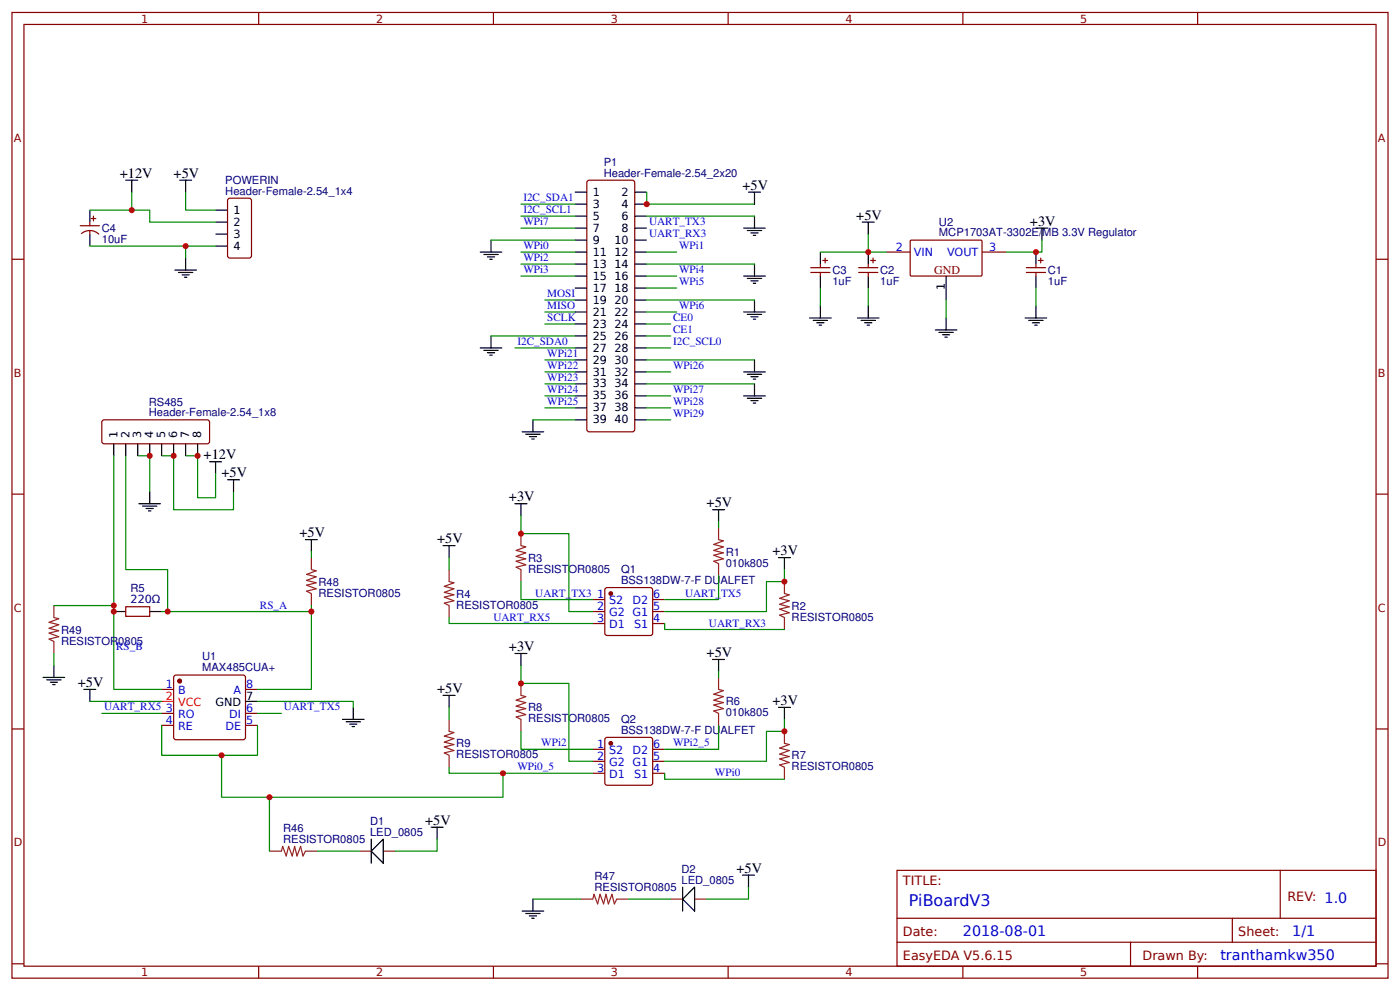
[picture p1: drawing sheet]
<svg xmlns="http://www.w3.org/2000/svg" width="309mm" height="219mm" viewBox="0 0 309 219" stroke-linecap="round" stroke-linejoin="round" font-family="sans-serif">
<g fill="none" stroke="#800" stroke-width=".26">
<path d="M2.6 2.8h304.1v213.2h-304.1zM5.3 5.4h298.7v208h-298.7zM57.1 2.8v2.6M109 2.8v2.6M160.9 2.8v2.6M212.7 2.8v2.6M264.6 2.8v2.6M129.9 39.9l9.8-.1 .5 .3v.2v54.5v.3l-.5 .3h-9.5l-.3-.1-.3-.5v-54.5zM2.6 57.3h2.7M17.7 49.8h4.3M17.9 51.6a2.85 2.85 0 0 1 4 .2M19.8 49.1v.7"/>
<path d="M19.8 50.9v.8M20.1 48.3h1.1M20.6 47.7v1.1M50.3 44l.5-.2h4.2l.5 .2 .1 12.5-.3 .4-4.5 .1-.5-.3zM179.1 59.1h4.3M181.2 58.3v.8M181.8 57.5h1M182.3 57v1M189.7 59.1h4.2M191.8 58.3v.8M192.4 57.5h1M192.9 57v1"/>
<path d="M195.8 55.7h5.3M201.1 53.2l.2-.2 15.5 .1 .2 .2-.1 7.5-.2 .2-15.5-.1-.1-.2zM217 55.7h5.2M226.7 59.1h4.3M228.9 58.3v.8M229.4 57.5h1.1M229.9 57v1M304 57.3h2.7M179.1 60.2h4.3M181.2 60.2v.8M189.7 60.2h4.2M191.8 60.2v.8"/>
<path d="M226.7 60.2h4.3M228.9 60.2v.8M22.6 93l.4-.3h22.8l.4 .3 .1 .2v4.3l-.1 .2-.4 .3h-22.8l-.2-.1-.3-.4zM2.6 109.1h2.7M304 109.1h2.7M27.8 134h5.3v2.1h-5.3zM131 132.4h2.6M131 135h2.6M131 137.7h2.6M133.7 130l.4-.2h9.8l.3 .5-.1 9.8-.4 .2h-9.8l-.3-.5zM144.2 132.4h2.6M144.2 135h2.6"/>
<path d="M144.2 137.7h2.6M35.7 152.2h2.7M35.7 157.5h2.7M38.4 149.3l.5-.2h15.1l.2 .5v13.5l-.5 .3-15.1-.1-.2-.5zM54.2 152.2h2.7M54.2 157.5h2.7M2.6 161h2.7M35.7 160.2h2.7M54.2 160.2h2.7M131 165.5h2.6M131 168.1h2.6M131 170.8h2.6"/>
<path d="M133.9 162.9l9.8-.1 .4 .3 .1 9.8-.3 .4-9.8 .1-.4-.3-.1-9.7zM144.2 165.5h2.6M144.2 168.1h2.6M144.2 170.8h2.6M304 161h2.7M198.2 192.2h105.8v21.2h-105.8zM282.8 192.2v10.6M2.6 212.8h2.7M57.1 213.4v2.6M109 213.4v2.6M160.9 213.4v2.6M198.2 202.8h105.8"/>
<path d="M198.2 208.1h105.8M212.7 213.4v2.6M249.8 208.1v5.3M264.6 213.4v2.6M272.3 202.8v5.3M304 212.8h2.7"/>
</g>
<g fill="none" stroke="#000" stroke-width=".26">
<path d="M27.8 39.8h2.6M29.1 39.8v2.6M39.7 39.8h2.6M41 39.8v2.6M19.8 46.4v2.7M19.8 51.7v2.6M38.6 59.6h4.8M41 57v2.6M47.6 46.4h2.7M47.6 49.1h2.7M47.6 51.7h2.7M47.6 54.3h2.7"/>
<path d="M106.1 55.7h4.8M106.9 56.2h3.2M107.7 56.7h1.6M108.2 57.3h.5M108.5 53v2.7M127 42.4h2.6M127 45.1h2.6M127 47.7h2.6M127 50.4h2.6M127 53h2.6M127 55.7h2.6M127 58.3h2.6"/>
<path d="M140.2 42.4h2.7M140.2 45.1h2.7M140.2 47.7h2.7M140.2 50.4h2.7M140.2 53h2.7M140.2 55.7h2.7M140.2 58.3h2.7M164.3 50.4h4.8M165.1 50.9h3.2M165.4 42.4h2.6M165.9 51.4h1.6M166.4 52h.6"/>
<path d="M166.7 42.4v2.7M166.7 47.7v2.7M166.7 58.3v2.7M181.2 55.7v2.6M190.5 49.1h2.6M191.8 49.1v2.6M191.8 55.7v2.6M228.9 50.4h2.6M228.9 55.7v2.6M230.2 50.4v2.6M39.4 60.2h3.2M40.2 60.7h1.6"/>
<path d="M40.7 61.2h.6M106.1 76.8h4.8M106.9 77.4h3.2M107.7 77.9h1.6M108.2 78.4h.5M108.5 74.2v2.6M127 61h2.6M127 63.6h2.6M127 66.3h2.6M127 68.9h2.6M127 71.5h2.6M127 74.2h2.6"/>
<path d="M127 76.8h2.6M127 79.5h2.6M140.2 61h2.7M140.2 63.6h2.7M140.2 66.3h2.7M140.2 68.9h2.7M140.2 71.5h2.7M140.2 74.2h2.7M140.2 76.8h2.7M140.2 79.5h2.7M164.3 61h4.8M164.3 68.9h4.8"/>
<path d="M165.1 69.4h3.2M165.1 61.5h3.2M165.9 70h1.6M165.9 62h1.6M166.4 70.5h.6M166.4 62.5h.6M166.7 66.3v2.6M166.7 79.5v2.6M178.9 70.2h4.7M179.7 70.7h3.1M180.4 71.3h1.6M181 71.8h.5"/>
<path d="M181.2 61v2.6M181.2 67.6v2.6M189.4 70.2h4.8M190.2 70.7h3.2M191 71.3h1.6M191.6 71.8h.5M191.8 61v2.6M191.8 67.6v2.6M206.6 72.9h4.8M207.4 73.4h3.2M208.2 73.9h1.6M208.8 74.5h.5"/>
<path d="M209 61v5.3M209 70.2v2.7M226.5 70.2h4.7M227.3 70.7h3.2M228.1 71.3h1.6M228.6 71.8h.5M228.9 61v2.6M228.9 67.6v2.6M25.1 98v2.6M27.8 98v2.6M30.4 98v2.6M33.1 98v2.6"/>
<path d="M35.7 98v2.6M38.4 98v2.6M41 98v2.6M43.7 98v2.6M115.4 95.4h4.7M116.2 95.9h3.1M116.9 96.4h1.6M117.5 96.9h.5M117.7 92.7v2.7M127 82.1h2.6M127 84.8h2.6M127 87.4h2.6"/>
<path d="M127 90.1h2.6M127 92.7h2.6M140.2 82.1h2.7M140.2 84.8h2.7M140.2 87.4h2.7M140.2 90.1h2.7M140.2 92.7h2.7M164.3 82.1h4.8M164.3 87.4h4.8M165.1 87.9h3.2M165.1 82.7h3.2M165.9 88.5h1.6"/>
<path d="M165.9 83.2h1.6M166.4 89h.6M166.4 83.7h.6M166.7 84.8v2.6M30.7 111.2h4.8M31.5 111.8h3.2M32.3 112.3h1.6M32.8 112.8h.5M33.1 108.6v2.6M46.3 102h2.6M47.6 102v2.6M50.3 105.9h2.6"/>
<path d="M51.6 105.9v2.7M67.5 119.2h2.6M68.8 119.2v2.6M113.8 111.2h2.6M115.1 111.2v2.7M157.4 112.6h2.7M158.7 112.6v2.6M25.1 135h2.7M33.1 135h2.6M97.9 120.5h2.6M99.2 120.5v2.6M172 123.1h2.6"/>
<path d="M173.3 123.1v2.7M9.5 149.6h4.8M10.3 150.1h3.2M11.1 150.7h1.6M11.6 151.2h.6M11.9 146.9v2.7M18.5 152.2h2.7M19.8 152.2v2.7M54.2 154.9h2.7M75.7 158.9h4.7M76.5 159.4h3.1M77.3 159.9h1.5"/>
<path d="M78.1 156.2v2.7M97.9 153.6h2.6M99.2 153.6v2.6M113.8 144.3h2.6M115.1 144.3v2.6M157.4 145.6h2.7M158.7 145.6v2.7M172 156.2h2.6M173.3 156.2v2.7M77.8 160.4h.5M82 188l2.7-2.7v5.3zM82 185.3v5.3"/>
<path d="M95.2 182.7h2.7M96.6 182.7v2.6M117.7 198.5v2.7M150.8 195.9v5.3M153.5 195.9v5.3l-2.7-2.7zM164 193.3h2.7M165.4 193.3v2.6M115.4 201.2h4.7M116.2 201.7h3.1M116.9 202.2h1.6M117.5 202.8h.5"/>
</g>
<g fill="none" stroke="#080" stroke-width=".26">
<path d="M19.8 54.3h21.2M19.8 46.4h9.3M29.1 42.4v4h4v2.7h14.5M41 42.4v4h6.6M47.6 54.3h-6.6v2.7M108.5 53h18.5M115.1 47.7h11.9M115.1 58.3h11.9M115.1 45.1h11.9M115.1 55.7h11.9M115.1 50.4h11.9M142.9 42.4v2.7h23.8"/>
<path d="M142.9 47.7h23.8M142.9 58.3h23.8M142.9 55.7h6.6M181.2 55.7h10.6M191.8 51.7v4h4M230.2 53v2.7h-8M108.5 74.2h18.5M113.8 76.8h13.2M115.1 61h11.9M120.4 66.3h6.6M120.4 68.9h6.6M120.4 79.5h6.6"/>
<path d="M120.4 71.5h6.6M142.9 74.2h5.3M142.9 66.3h23.8M142.9 61h6.6M142.9 63.6h6.6M142.9 68.9h6.6M142.9 79.5h23.8M142.9 76.8h5.3M142.9 71.5h5.3M181.2 63.6v4M191.8 63.6v4M209 66.3v3.9"/>
<path d="M228.9 63.6v4M117.7 92.7h9.3M120.4 84.8h6.6M120.4 82.1h6.6M120.4 87.4h6.6M120.4 90.1h6.6M142.9 92.7h5.3M142.9 84.8h23.8M142.9 82.1h5.3M142.9 87.4h5.3M142.9 90.1h5.3M25.1 100.6v51.6h10.6"/>
<path d="M27.8 100.6v25.2h9.2v9.2h-1.3M30.4 100.6h2.7v8M35.7 100.6h2.7v12h13.2v-4M41 100.6h2.7v9.3h3.9v-5.3M115.1 113.9v3.9h10.6v17.2h5.3M158.7 115.2v1.3M11.9 133.7h13.2M37 135h31.8v17.2h-11.9M68.8 121.8v1.3M68.8 133.7v1.3M99.2 136.4v1.3h31.8M99.2 123.1v2.7"/>
<path d="M115.1 128.4v4h15.9M146.8 137.7v1.3h26.5M158.7 127.1v5.3h-11.9M173.3 125.8v2.6h-4v6.6h-22.5M11.9 144.3v2.6M19.8 154.9h15.9M22.5 157.5h13.2M56.9 154.9h21.2v1.3M56.9 157.5h5.3M99.2 156.2v2.7M115.1 146.9v4h10.6v17.2h5.3M158.7 148.3v1.3"/>
<path d="M173.3 158.9v2.6h-4v6.6h-22.5M35.7 160.2v6.6h21.2v-6.6M48.9 166.8v9.3h62.2v-5.3M59.5 176.1v11.9M99.2 169.4v1.4h31.8M115.1 161.5v4h15.9M146.8 170.8v1.3h26.5M158.7 160.2v5.3h-11.9M70.1 188h9.3M96.6 185.3v2.7h-9.3M117.7 198.5h10.6M138.9 198.5h9.3"/>
<path d="M165.4 195.9v2.6h-9.3"/>
</g>
<g fill="#800" stroke="#800" stroke-width=".26">
<circle cx="134.9" cy="131.1" r=".4"/>
<circle cx="39.7" cy="150.4" r=".4"/>
<circle cx="134.9" cy="164.1" r=".4"/>
</g>
<g fill="none" stroke="#8d2323" stroke-width=".26">
<path d="M115.1 117.8v2.7l1.1 .3-2.2 .7 2.2 .6-2.2 .8 2.2 .5-2.2 .5 2.2 .8-2.2 .6 1.1 .5v2.6M158.7 116.5v2.7l1.1 .2-2.1 .8 2.1 .6-2.1 .7 2.1 .6-2.1 .5 2.1 .8-2.1 .5 1 .6v2.6M11.9 133.7v2.7l1.1 .2-2.2 .8 2.2 .6-2.2 .7 2.2 .6-2.2 .5 2.2 .8-2.2 .5 1.1 .6v2.6M68.8 123.1v2.7l1 .2-2.1 .8 2.1 .6-2.1 .8 2.1 .5-2.1 .5 2.1 .8-2.1 .5 1.1 .6v2.6M99.2 125.8v2.6l1.1 .3-2.1 .8 2.1 .5-2.1 .8 2.1 .5-2.1 .6 2.1 .8-2.1 .5 1 .5v2.7M173.3 128.4v2.7l1.1 .2-2.2 .8 2.2 .6-2.2 .8 2.2 .5-2.2 .5 2.2 .8-2.2 .5 1.1 .6v2.6M99.2 158.9v2.6l1.1 .3-2.1 .8 2.1 .5-2.1 .8 2.1 .5-2.1 .5 2.1 .8-2.1 .6 1 .5v2.6M115.1 150.9v2.7l1.1 .2-2.2 .8 2.2 .6-2.2 .7 2.2 .6-2.2 .5 2.2 .8-2.2 .5 1.1 .6v2.6M158.7 149.6v2.6l1.1 .3-2.1 .8 2.1 .5-2.1 .8 2.1 .6-2.1 .5 2.1 .8-2.1 .5 1 .5v2.7M173.3 161.5v2.6l1.1 .3-2.2 .8 2.2 .5-2.2 .8 2.2 .6-2.2 .5 2.2 .8-2.2 .5 1.1 .5v2.7M59.5 188h2.7l.2-1.1 .8 2.1 .6-2.1 .8 2.1 .5-2.1 .5 2.1 .8-2.1 .5 2.1 .6-1h2.6M79.4 188h2.6"/>
<path d="M84.7 188h2.6M128.3 198.5h2.7l.2-1 .8 2.1 .6-2.1 .7 2.1 .6-2.1 .5 2.1 .8-2.1 .5 2.1 .6-1.1h2.6M148.2 198.5h2.6M153.5 198.5h2.6"/>
</g>
<path d="M35.7 154.9h2.7" fill="none" stroke="#f00" stroke-width=".26"/>
<g fill="#c00">
<circle cx="29.1" cy="46.4" r=".66"/>
<circle cx="191.8" cy="55.7" r=".66"/>
<circle cx="48.9" cy="166.8" r=".66"/>
<circle cx="111.1" cy="170.8" r=".66"/>
<circle cx="37" cy="135" r=".66"/>
<circle cx="142.9" cy="45.1" r=".66"/>
<circle cx="115.1" cy="117.8" r=".66"/>
<circle cx="173.3" cy="128.4" r=".66"/>
<circle cx="25.1" cy="135" r=".66"/>
<circle cx="173.3" cy="161.5" r=".66"/>
<circle cx="115.1" cy="150.9" r=".66"/>
<circle cx="228.9" cy="55.7" r=".66"/>
<circle cx="41" cy="54.3" r=".66"/>
<circle cx="59.5" cy="176.1" r=".66"/>
<circle cx="43.7" cy="100.6" r=".66"/>
<circle cx="38.4" cy="100.6" r=".66"/>
<circle cx="33.1" cy="100.6" r=".66"/>
<circle cx="25.1" cy="133.7" r=".66"/>
<circle cx="68.8" cy="135" r=".66"/>
</g>
<text font-size="3.5" fill="#00f" x="200.8" y="200.1">PiBoardV3</text>
<g font-size="3.2">
<text x="26.5" y="39.3">+12V</text>
<text x="38.4" y="39.3">+5V</text>
<text x="164" y="41.9">+5V</text>
<text x="189.2" y="48.5">+5V</text>
<text x="227.5" y="49.8">+3V</text>
<text x="45" y="101.4">+12V</text>
<text x="48.9" y="105.4">+5V</text>
<text x="112.4" y="110.7">+3V</text>
<text x="156.1" y="112">+5V</text>
<text x="66.1" y="118.6">+5V</text>
<text x="96.6" y="120">+5V</text>
<text x="170.7" y="122.6">+3V</text>
<text x="112.4" y="143.8">+3V</text>
<text x="156.1" y="145.1">+5V</text>
<text x="17.2" y="151.7">+5V</text>
<text x="96.6" y="153">+5V</text>
<text x="170.7" y="155.7">+3V</text>
<text x="93.9" y="182.1">+5V</text>
<text x="162.7" y="192.7">+5V</text>
</g>
<g font-size="3.2" fill="#00f">
<text x="212.7" y="206.7">2018-08-01</text>
<text x="285.5" y="206.7">1/1</text>
<text x="269.6" y="212">tranthamkw350</text>
</g>
<g font-size="2.8" fill="#800">
<text x="199.5" y="195.4">TITLE:</text>
<text x="284.4" y="199.1">REV: 1.0</text>
<text x="199.5" y="206.7">Date:</text>
<text x="273.6" y="206.7">Sheet:</text>
<text x="199.5" y="212">EasyEDA V5.6.15</text>
<text x="252.4" y="212">Drawn By:</text>
</g>
<text font-size="2.6" fill="#800" x="206.4" y="60.4">GND</text>
<g font-size="2.5" fill="#800">
<text x="31.2" y="5">1</text>
<text x="83.1" y="5">2</text>
<text x="134.9" y="5">3</text>
<text x="186.8" y="5">4</text>
<text x="238.7" y="5">5</text>
<text x="3" y="31.3">A</text>
<text x="304.4" y="31.3">A</text>
<text x="3" y="83.2">B</text>
<text x="304.4" y="83.2">B</text>
<text x="3" y="135">C</text>
<text x="304.4" y="135">C</text>
<text x="3" y="186.9">D</text>
<text x="304.4" y="186.9">D</text>
<text x="31.2" y="215.6">1</text>
<text x="83.1" y="215.6">2</text>
<text x="134.9" y="215.6">3</text>
<text x="186.8" y="215.6">4</text>
<text x="238.7" y="215.6">5</text>
</g>
<g font-size="2.5" fill="#000080">
<text x="49.8" y="40.5">POWERIN</text>
<text x="133.4" y="36.6">P1</text>
<text x="133.4" y="39">Header-Female-2.54_2x20</text>
<text x="49.8" y="43">Header-Female-2.54_1x4</text>
<text x="22.5" y="53.6">10uF</text>
<text x="22.5" y="51.2">C4</text>
<text x="207.4" y="52.2">MCP1703AT-3302E/MB 3.3V Regulator</text>
<text x="207.4" y="49.8">U2</text>
<text x="183.9" y="62.9">1uF</text>
<text x="183.9" y="60.5">C3</text>
<text x="194.5" y="62.9">1uF</text>
<text x="194.5" y="60.5">C2</text>
<text x="231.5" y="62.9">1uF</text>
<text x="231.5" y="60.5">C1</text>
<text x="32.9" y="89.6">RS485</text>
<text x="32.9" y="91.9">Header-Female-2.54_1x8</text>
<text x="116.7" y="124">R3</text>
<text x="160.3" y="125.1">010k805</text>
<text x="160.3" y="122.7">R1</text>
<text x="28.8" y="130.8">R5</text>
<text x="70.4" y="131.7">RESISTOR0805</text>
<text x="70.4" y="129.3">R48</text>
<text x="100.8" y="132">R4</text>
<text x="116.7" y="126.5">RESISTOR0805</text>
<text x="137.2" y="129">BSS138DW-7-F DUALFET</text>
<text x="137.2" y="126.5">Q1</text>
<text x="28.8" y="133.2">220Ω</text>
<text x="100.8" y="134.4">RESISTOR0805</text>
<text x="174.9" y="137">RESISTOR0805</text>
<text x="174.9" y="134.6">R2</text>
<text x="13.5" y="142.3">RESISTOR0805</text>
<text x="13.5" y="139.9">R49</text>
<text x="44.7" y="148.3">MAX485CUA+</text>
<text x="44.7" y="145.8">U1</text>
<text x="160.3" y="155.8">R6</text>
<text x="116.7" y="159.5">RESISTOR0805</text>
<text x="116.7" y="157.1">R8</text>
<text x="137.2" y="159.6">Q2</text>
<text x="160.3" y="158.2">010k805</text>
<text x="100.8" y="167.5">RESISTOR0805</text>
<text x="100.8" y="165">R9</text>
<text x="137.2" y="162">BSS138DW-7-F DUALFET</text>
<text x="174.9" y="167.7">R7</text>
<text x="174.9" y="170.1">RESISTOR0805</text>
<text x="62.6" y="183.7">R46</text>
<text x="81.8" y="184.5">LED_0805</text>
<text x="81.8" y="182.1">D1</text>
<text x="62.6" y="186.1">RESISTOR0805</text>
<text x="131.3" y="196.7">RESISTOR0805</text>
<text x="131.4" y="194.3">R47</text>
<text x="150.6" y="195.1">LED_0805</text>
<text x="150.6" y="192.7">D2</text>
</g>
<g font-size="2.5">
<text x="51.6" y="47.2">1</text>
<text x="131" y="43.2">1</text>
<text x="131" y="45.9">3</text>
<text x="137.3" y="43.2">2</text>
<text x="137.3" y="45.9">4</text>
<text x="51.6" y="49.8">2</text>
<text x="51.6" y="52.5">3</text>
<text x="131" y="48.5">5</text>
<text x="131" y="51.2">7</text>
<text x="131" y="53.8">9</text>
<text x="135.8" y="53.8">10</text>
<text x="137.3" y="48.5">6</text>
<text x="137.3" y="51.2">8</text>
<text x="51.6" y="55.1">4</text>
<text x="131" y="56.5">11</text>
<text x="131" y="59.1">13</text>
<text x="135.8" y="56.5">12</text>
<text x="135.8" y="59.1">14</text>
<text x="131" y="61.8">15</text>
<text x="131" y="64.4">17</text>
<text x="135.8" y="61.8">16</text>
<text x="135.8" y="64.4">18</text>
<text x="208.8" y="64.1" transform="rotate(-90 208.8 64.1)">1</text>
<text x="131" y="67">19</text>
<text x="131" y="69.7">21</text>
<text x="135.8" y="67">20</text>
<text x="135.8" y="69.7">22</text>
<text x="131" y="72.3">23</text>
<text x="131" y="75">25</text>
<text x="131" y="77.6">27</text>
<text x="135.8" y="72.3">24</text>
<text x="135.8" y="75">26</text>
<text x="135.8" y="77.6">28</text>
<text x="131" y="80.3">29</text>
<text x="131" y="82.9">31</text>
<text x="135.8" y="80.3">30</text>
<text x="135.8" y="82.9">32</text>
<text x="131" y="85.6">33</text>
<text x="131" y="88.2">35</text>
<text x="135.8" y="85.6">34</text>
<text x="135.8" y="88.2">36</text>
<text x="131" y="90.9">37</text>
<text x="131" y="93.5">39</text>
<text x="135.8" y="90.9">38</text>
<text x="135.8" y="93.5">40</text>
<text x="25.9" y="96.7" transform="rotate(-90 25.9 96.7)">1</text>
<text x="28.6" y="96.7" transform="rotate(-90 28.6 96.7)">2</text>
<text x="31.2" y="96.7" transform="rotate(-90 31.2 96.7)">3</text>
<text x="33.9" y="96.7" transform="rotate(-90 33.9 96.7)">4</text>
<text x="36.5" y="96.7" transform="rotate(-90 36.5 96.7)">5</text>
<text x="39.2" y="96.7" transform="rotate(-90 39.2 96.7)">6</text>
<text x="41.8" y="96.7" transform="rotate(-90 41.8 96.7)">7</text>
<text x="44.4" y="96.7" transform="rotate(-90 44.4 96.7)">8</text>
<text x="47.6" y="155.9">GND</text>
<text x="54.4" y="154.6">7</text>
</g>
<g font-size="2.5" fill="#00f">
<text x="115.6" y="44.4">I2C_SDA1</text>
<text x="115.6" y="47.1">I2C_SCL1</text>
<text x="115.6" y="49.7">WPi7</text>
<text x="143.4" y="49.7">UART_TX3</text>
<text x="143.4" y="52.4">UART_RX3</text>
<text x="115.6" y="55">WPi0</text>
<text x="115.6" y="57.7">WPi2</text>
<text x="150" y="55">WPi1</text>
<text x="197.9" y="55.4">2</text>
<text x="201.9" y="56.5">VIN</text>
<text x="209.3" y="56.5">VOUT</text>
<text x="218.5" y="55.4">3</text>
<text x="115.6" y="60.3">WPi3</text>
<text x="120.9" y="65.6">MOSI</text>
<text x="150" y="60.3">WPi4</text>
<text x="150" y="62.9">WPi5</text>
<text x="120.9" y="70.9">SCLK</text>
<text x="120.9" y="68.2">MISO</text>
<text x="148.7" y="70.9">CE0</text>
<text x="150" y="68.2">WPi6</text>
<text x="114.3" y="76.2">I2C_SDA0</text>
<text x="148.7" y="76.2">I2C_SCL0</text>
<text x="148.7" y="73.5">CE1</text>
<text x="120.9" y="78.8">WPi21</text>
<text x="120.9" y="81.5">WPi22</text>
<text x="148.7" y="81.5">WPi26</text>
<text x="120.9" y="84.1">WPi23</text>
<text x="120.9" y="86.8">WPi24</text>
<text x="120.9" y="89.4">WPi25</text>
<text x="148.7" y="86.8">WPi27</text>
<text x="148.7" y="89.4">WPi28</text>
<text x="148.7" y="92">WPi29</text>
<text x="118.3" y="131.7">UART_TX3</text>
<text x="151.3" y="131.7">UART_TX5</text>
<text x="57.4" y="134.4">RS_A</text>
<text x="109" y="137">UART_RX5</text>
<text x="131.9" y="132.1">1</text>
<text x="131.9" y="134.8">2</text>
<text x="131.9" y="137.4">3</text>
<text x="134.6" y="133.5">S2</text>
<text x="134.6" y="136.1">G2 G1</text>
<text x="139.7" y="133.5">D2</text>
<text x="144.3" y="132.1">6</text>
<text x="144.3" y="137.4">4</text>
<text x="144.3" y="134.8">5</text>
<text x="25.7" y="143.6">RS_B</text>
<text x="134.6" y="138.7">D1</text>
<text x="140.1" y="138.7">S1</text>
<text x="156.6" y="138.4">UART_RX3</text>
<text x="36.7" y="152">1</text>
<text x="39.3" y="153.3">B</text>
<text x="51.6" y="153.3">A</text>
<text x="54.4" y="152">8</text>
<text x="23" y="156.9">UART_RX5</text>
<text x="36.7" y="157.3">3</text>
<text x="36.7" y="159.9">4</text>
<text x="39.3" y="158.6">RO</text>
<text x="39.3" y="161.2">RE</text>
<text x="49.8" y="161.2">DE</text>
<text x="50.6" y="158.6">DI</text>
<text x="54.4" y="159.9">5</text>
<text x="54.4" y="157.3">6</text>
<text x="62.7" y="156.9">UART_TX5</text>
<text x="119.6" y="164.8">WPi2</text>
<text x="131.9" y="165.2">1</text>
<text x="131.9" y="167.9">2</text>
<text x="134.6" y="166.5">S2</text>
<text x="139.7" y="166.5">D2</text>
<text x="144.3" y="165.2">6</text>
<text x="144.3" y="167.9">5</text>
<text x="148.7" y="164.8">WPi2_5</text>
<text x="114.3" y="170.1">WPi0_5</text>
<text x="131.9" y="170.5">3</text>
<text x="134.6" y="169.2">G2 G1</text>
<text x="134.6" y="171.8">D1</text>
<text x="140.1" y="171.8">S1</text>
<text x="144.3" y="170.5">4</text>
<text x="158" y="171.4">WPi0</text>
</g>
<g font-size="2.5" fill="#f00">
<text x="36.7" y="154.6">2</text>
<text x="39.3" y="155.9">VCC</text>
</g>
</svg>
